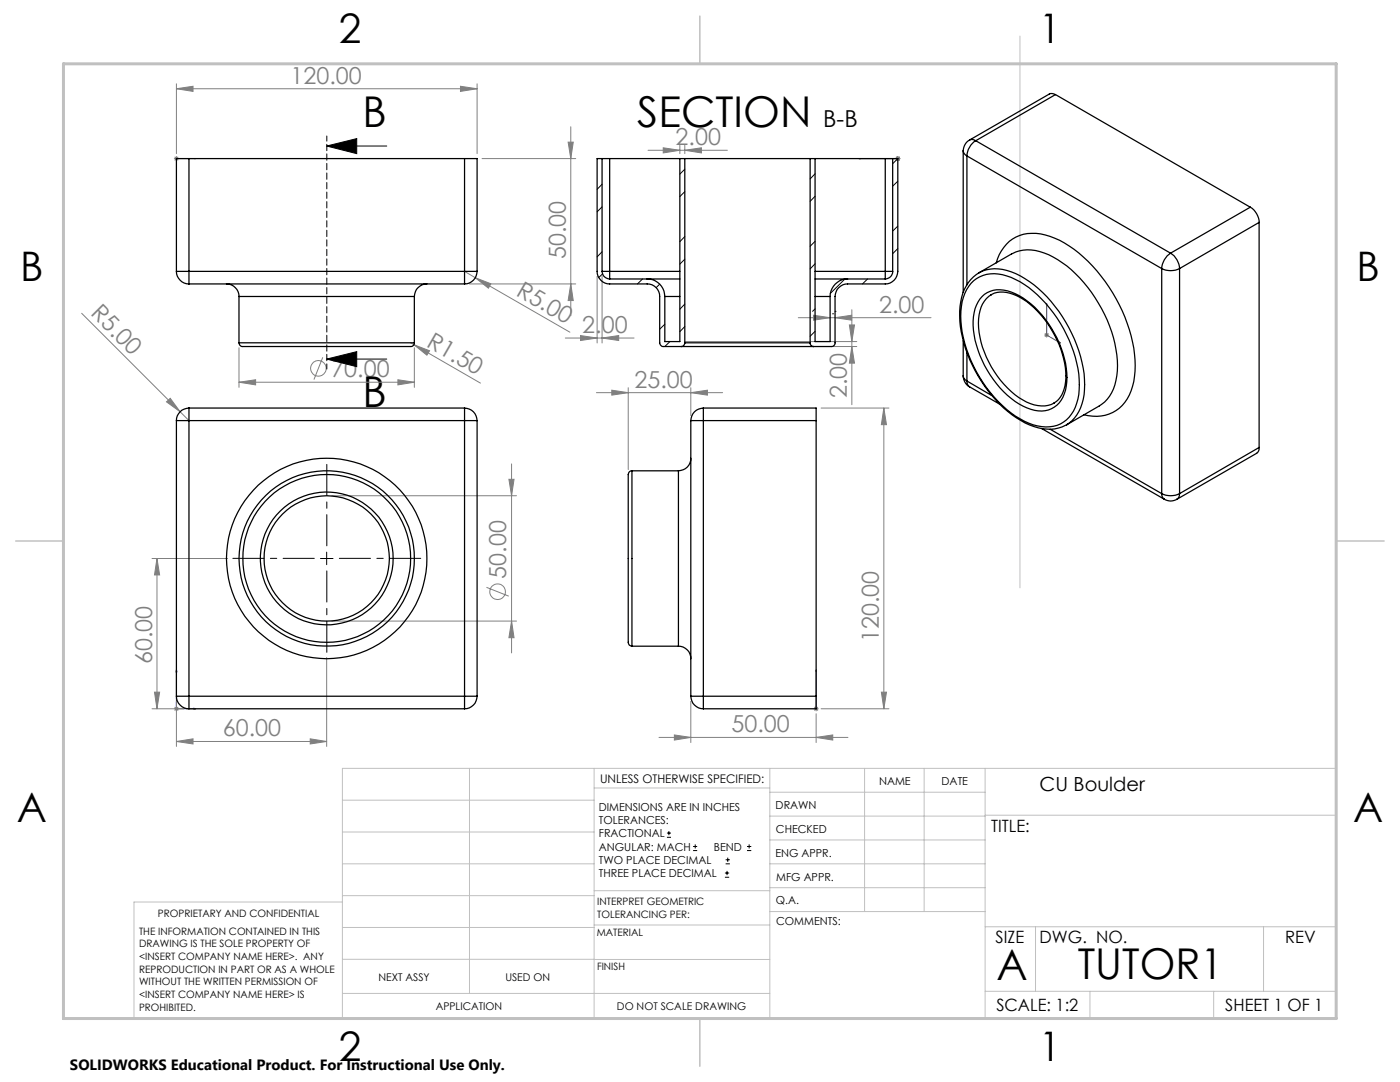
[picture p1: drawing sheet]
<svg xmlns="http://www.w3.org/2000/svg" width="279mm" height="216mm" viewBox="0 0 279 216" stroke-linecap="round" stroke-linejoin="round" font-family="sans-serif">
<g fill="none" stroke="#808080" stroke-width=".2">
<path d="M35.2 17.7l3.3-.5v1zM35.2 16.7v14M35.2 17.7h60M91.9 17.2l3.3 .5-3.3 .5zM95.2 16.7v14M34.7 31.6h1M34.9 31.3l.7 .7M35.2 31.2v.9M35.6 31.3l-.7 .7M96.2 31.6h18.7M113.4 28.4h1l-.5 3.2zM113.9 25.3v37.7"/>
<path d="M129.3 30h15.9M132.4 29.5l3.3 .5-3.3 .5zM135.7 29v1.7M136.7 30l3.3-.5v1zM136.7 29v1.7M178.7 31.6h1M178.8 31.3l.7 .7M179.2 31.2v.9M179.5 31.3l-.7 .7M92.7 54.2l2.2 1.2M93.7 56.7h21.2M94.9 55.4l3.1 1.2-.5 .9z"/>
<path d="M94.9 55.4l18.8 10.9M113.9 56.7l.5 3.3h-1zM119.2 55.1v13.3M120.2 55.1v13.3M16.3 62.5l21.4 21.4M47.7 76.3l3.3-.5v1zM47.7 69.4v7.9M47.7 76.3h35M64.4 71.3l-1.7 4.4M79.4 75.8l3.3 .5-3.3 .5zM82 68.4l13.9 8M82.6 68.8l3.1 1.2-.5 .9z"/>
<path d="M82.7 69.4v7.9M112.8 67.5h13.7M115.9 67l3.3 .5-3.3 .4zM119 78.4h25.2M120.2 67.5l3.3-.5v.9zM122.1 77.9l3.3 .5-3.3 .4zM125.4 77.4v16.3M136.7 68.2h34.3M136.9 69.1h34.1M137.9 78.4l3.3-.5v.9zM137.9 77.4v5.5M159.3 63.4h26.5"/>
<path d="M162.3 62.9l3.4 .5-3.4 .5zM166.7 63.4l3.3-.5v1zM169.5 64.8h1l-.5 3.4zM170 69.1l.5 3.4h-1zM170 61.8v19M208.4 66.9h1M208.5 66.5l.7 .7M208.9 66.4v.9M209.2 66.5l-.7 .7M33.2 80.2l.8-.7 1.9 2.7zM66.2 98.9h36.9M101.6 95.6h1l-.5 3.3z"/>
<path d="M102.1 92.6v37.7M163.9 81.4h13.5M176.4 81.4v60M176.4 81.4l.5 3.3h-1zM30.3 111.4h15.1M31.3 111.4l.6 3.3h-1.1zM31.3 111.4v30M97.1 117.2l4.4 1.8M30.8 138.1h1.1l-.6 3.3zM35.2 139.9v9M65.2 131.2v17.7M66.2 123.9h36.9"/>
<path d="M102.1 123.9l.5 3.3h-1zM137.9 139.9v8.3M175.9 138.1h1l-.5 3.3zM30.3 141.4h6.4M34.9 141.1l.7 .7M35.2 148l3.3-.6v1zM35.2 148h30M35.6 141.1l-.7 .7M61.9 147.4l3.3 .6-3.3 .4zM131.5 147.1h37.7M134.6 146.6l3.3 .5-3.3 .6zM162.4 141.4h1"/>
<path d="M162.5 141.1l.7 .7M162.9 147.1l3.3-.5v1.1zM162.9 142.4v5.8M162.9 140.9v1M163.2 141.1l-.7 .7M163.9 141.4h13.5"/>
<circle cx="63.5" cy="73.5" r="1.55"/>
<circle cx="99.3" cy="118.1" r="1.55"/>
</g>
<g fill="none" stroke="#000" stroke-width=".2">
<path d="M65.2 29.1l6-1.4v3zM65.2 29.1h12M65.2 71.6l6-1.4v3zM65.2 71.6h12M64 111.4h2.5M65.2 110.2v2.5M133.1 167.1h.8M133.1 166.2h.8M133.5 165.8v.9M138.3 169.7h.8M138.3 168.9h.8M138.7 168.5v.8"/>
<path d="M144.7 175h.8M144.7 174.2h.8M144.8 172.4h.9M144.8 171.6h.9M145.1 173.8v.8M145.2 171.1v.9M149.1 169.7h.8M149.1 168.9h.8M149.5 168.5v.8"/>
</g>
<g fill="none" stroke="#00f" stroke-width=".2">
<path d="M35.1 31.6h.2zM35.2 31.6h.1M35.2 31.6h3.9M39.1 31.6h-.4h.4M171.4 31.6h7.8M171.4 31.6h.4h-.4M179.1 31.6h.2zM179.2 31.6h.1M208.9 60.5v6.4l2.7 1.5M208.9 60.5l.1 .4-.2-.1zM211.3 68.2l.3 .2h-.3zM35.2 133.7l.1 .4h-.2z"/>
<path d="M35.2 133.7v7.7h3.9M162.9 133.7v.4v-.4M162.9 133.7v7.7M38.7 141.3l.4 .1-.4 .1zM162.9 141.3v.2zM162.9 141.4h.1"/>
</g>
<path d="M62.7 111.4h-16.2M65.2 108.9v-16.2M65.2 113.9v16.3M67.7 111.4h16.3" fill="none" stroke="#000" stroke-width=".2" stroke-dasharray="15.2 1.3 1.3 1.3" stroke-dashoffset="9"/>
<path d="M65.2 27.1v46.5" fill="none" stroke="#000" stroke-width=".2" stroke-dasharray="1.3 .6" stroke-dashoffset=".2"/>
<g fill="none" stroke="#c0c0c0" stroke-width=".2">
<path d="M203.6 7.2v110.1M68.3 159.7h50.3M93.7 153.3v44.9M118.6 153.3v49.9M118.6 157.2h35M153.6 153.3v49.9M153.6 158.1h43M172.5 153.3v28.6M184.4 153.3v28.6M196.6 153.3v49.9M68.3 180h-41.6v23.2h240v-49.9h-198.4v49.9M68.3 166h50.3"/>
<path d="M68.3 178.7h50.3M68.3 172.4h50.3M118.6 177.7h35M153.6 162.8h43M153.6 177.1h43M153.6 172.4h43M153.6 167.6h43M196.6 162.7h70.1M68.3 198.2h85.3M68.3 191.4l85.3 .1M68.3 185.1h50.3M118.6 184.6h35"/>
<path d="M153.6 181.9h43M196.6 184.9h70.1M196.6 197.8h70.1M206.7 184.9v12.9M217.5 197.8v5.4M242.2 197.8v5.4M252.2 184.9v12.9"/>
</g>
<path d="M139.7 3.2v9.5M3.1 107.9h9.6M266.7 107.9h9.5M139.7 203.2v9.6" fill="none" stroke="#c0c0c0" stroke-width=".3"/>
<path d="M12.7 12.7h254v190.5h-254z" fill="none" stroke="#c0c0c0" stroke-width=".6"/>
<path d="M65.2 29.1l6-1.4v3zM65.2 71.6l6-1.4v3z" fill="#000"/>
<g fill="#00f">
<path d="M38.7 141.3l.4 .1-.4 .1zM35.2 133.7l.1 .4h-.2z"/>
<path d="M162.9 141.3v.2zM162.9 133.7v.4z"/>
<path d="M38.7 31.6h.4zM35.1 31.6h.2z"/>
<path d="M211.3 68.2l.3 .2h-.3zM208.9 60.5l.1 .4-.2-.1zM179.1 31.6h.2zM171.4 31.6h.4zM179.1 31.6h.2zM171.4 31.6h.4z"/>
</g>
<g fill="#808080">
<path d="M33.2 80.2l.8-.7 1.9 2.7z"/>
<path d="M82.6 68.8l3.1 1.2-.5 .9z"/>
<path d="M94.9 55.4l3.1 1.2-.5 .9z"/>
<path d="M61.9 147.4l3.3 .6-3.3 .4zM35.2 148l3.3-.6v1zM91.9 17.2l3.3 .5-3.3 .5zM35.2 17.7l3.3-.5v1z"/>
<path d="M134.6 146.6l3.3 .5-3.3 .6zM162.9 147.1l3.3-.5v1.1zM122.1 77.9l3.3 .5-3.3 .4zM137.9 78.4l3.3-.5v.9zM47.7 76.3l3.3-.5v1zM79.4 75.8l3.3 .5-3.3 .5z"/>
<path d="M132.4 29.5l3.3 .5-3.3 .5zM136.7 30l3.3-.5v1z"/>
<path d="M120.2 67.5l3.3-.5v.9zM115.9 67l3.3 .5-3.3 .4zM166.7 63.4l3.3-.5v1zM162.3 62.9l3.4 .5-3.4 .5z"/>
<path d="M175.9 138.1h1l-.5 3.3zM176.4 81.4l.5 3.3h-1zM113.9 56.7l.5 3.3h-1zM113.4 28.4h1l-.5 3.2z"/>
<path d="M31.3 111.4l.6 3.3h-1.1zM30.8 138.1h1.1l-.6 3.3zM101.6 95.6h1l-.5 3.3zM102.1 123.9l.5 3.3h-1z"/>
<path d="M169.5 64.8h1l-.5 3.4zM170 69.1l.5 3.4h-1z"/>
</g>
<g fill="none" stroke="#000" stroke-width=".25">
<path d="M210.6 18.9a1.31 1.31 0 0 0-1.2-.1l-15.9 9.1M210.6 18.9l-15.9 9.2M210.6 18.9l38.9 22.4M37.7 31.6h-2.5v22.6M37.7 31.6v22.6M37.7 31.6h55M92.7 31.6h2.5v22.6M92.7 31.6v22.6M120.2 31.6h-1v22.6a2.53 2.53 0 0 0 2.5 2.5h7.5a2.47 2.47 0 0 1 2.5 2.5v9.2a.78 .78 0 0 0 .7 .7h3.5M120.2 31.6h1.5M120.2 31.6v22.6M121.7 31.6h15"/>
<path d="M121.7 31.6v22.6M135.7 31.6v36.6h-3v-9M136.7 31.6h25M136.7 31.6v36.8M161.7 31.6h15M161.7 31.6v36.8M162.7 31.6v36.6h3v-9M176.7 31.6h1.5M176.7 31.6v22.6M178.2 31.6h1v22.6a2.53 2.53 0 0 1-2.5 2.5h-7.5a2.53 2.53 0 0 0-2.5 2.5v9.2a.72 .72 0 0 1-.8 .7h-3.5M178.2 31.6v22.6M192.2 30.1a1.32 1.32 0 0 0 .8 1"/>
<path d="M192.2 30.1v28.2M193 31.1l38.8 22.5M193 31.1v25.7M193.5 27.9a2.57 2.57 0 0 0-1.3 2.2M193.5 27.9a1.21 1.21 0 0 1 1.2 .2M194.7 28.1a3.9 3.9 0 0 0-1.7 3M194.7 28.1l38.9 22.4M35.2 54.2h2.5M35.2 54.2a2.53 2.53 0 0 0 2.5 2.5M37.7 54.2v2.5M37.7 54.2h55M37.7 56.7h55"/>
<path d="M45.2 56.7a2.53 2.53 0 0 1 2.5 2.5M47.7 59.2h35M47.7 59.2v9.2M82.7 59.2v9.2M85.2 56.7a2.53 2.53 0 0 0-2.5 2.5M92.7 54.2h2.5M92.7 54.2v2.5M95.2 54.2a2.53 2.53 0 0 1-2.5 2.5M120.2 54.2a1.57 1.57 0 0 0 1.5 1.5M120.2 54.2h1.5M121.7 54.2v1.5M121.7 54.2h14"/>
<path d="M121.7 55.7h7.5M129.2 55.7a3.5 3.5 0 0 1 3.5 3.5M129.2 55.7h6.5M132.7 59.2h3M162.7 55.7h6.5M162.7 59.2h3M162.7 54.2h14M169.2 55.7a3.5 3.5 0 0 0-3.5 3.5M169.2 55.7h7.5M176.7 54.2v1.5M176.7 54.2h1.5M178.2 54.2a1.51 1.51 0 0 1-1.5 1.5"/>
<path d="M193.8 56.6a6.4 6.4 0 0 1 7.1-1.5 20.7 20.7 0 0 1 10.1 8.4 23.6 23.6 0 0 1 4.3 15.2 7 7 0 0 1-5 6.4 10.2 10.2 0 0 1-7.6-2.1 26.4 26.4 0 0 1-11-19.9 9.8 9.8 0 0 1 2.1-6.5zM195.4 54.4a8.7 8.7 0 0 0-3.9 7.7 26.7 26.7 0 0 0 8.8 19.3 14.2 14.2 0 0 0 9.4 4.3 7.5 7.5 0 0 0 3.3-1M195.4 54.4l6.5-3.7a8 8 0 0 1 7.4 .1 25.5 25.5 0 0 1 11.7 13.1 19.9 19.9 0 0 1 1.5 12.9 7.2 7.2 0 0 1-3.1 4.2l-6.5 3.8a8.7 8.7 0 0 0 3.6-8 27.3 27.3 0 0 0-12-21.2 9.1 9.1 0 0 0-9-1.2zM196 59.2a5.5 5.5 0 0 1 6.6-.6 20.3 20.3 0 0 1 10.1 13.9 9.7 9.7 0 0 1-1.3 7.9 5.3 5.3 0 0 1-6.5 1 19.2 19.2 0 0 1-9.7-11.5 12.7 12.7 0 0 1-.3-9zM197.8 58.8a5.7 5.7 0 0 1 5.8 .5 20 20 0 0 1 9.1 16.1 5.5 5.5 0 0 1-2.3 5M197.8 58.8a5.7 5.7 0 0 0-2.5 4.8 19.1 19.1 0 0 0 9.6 16.6 5.9 5.9 0 0 0 5.5 .2M197.8 58.8h.1M198.8 52.5a7.5 7.5 0 0 1 9.8-5.6 22 22 0 0 1 11.1 8.2 30.5 30.5 0 0 1 6.9 17.9 10.8 10.8 0 0 1-3.2 8.5 7.6 7.6 0 0 1-7.1 1.3M231.8 53.6a4 4 0 0 0 3.6 0M231.8 53.6v44.9M233.6 50.5a3.9 3.9 0 0 0-1.8 3.1M233.6 50.5a3.9 3.9 0 0 1 1.8 3.1"/>
<path d="M235.4 53.6v44.9M249.5 41.3a3.7 3.7 0 0 1 1.8 3.1M249.5 41.3l-15.9 9.2M251.3 44.4l-15.9 9.2M251.3 44.4v44.9M47.7 68.4a.86 .86 0 0 0 1.2 .7h32.6a.85 .85 0 0 0 1.2-.7M47.7 68.4h35M135.9 69.1h26.5M136.7 68.4a.72 .72 0 0 1-.8 .7M136.7 68.4h25M161.7 68.4a.72 .72 0 0 0 .7 .7M192.2 75a2.57 2.57 0 0 0 1.3 2.2"/>
<path d="M192.2 75a1.32 1.32 0 0 0 .8 1M192.2 68v7M193 76a1.32 1.32 0 0 0 .5 1.2M193 76l4.9 2.9M193 70.3v5.7M193.5 77.2l6.1 3.5M35.2 83.9h2.5M35.2 83.9v55M37.7 81.4v2.5M37.7 81.4a2.53 2.53 0 0 0-2.5 2.5M37.7 83.9v55M37.7 83.9h55"/>
<path d="M37.7 81.4h55M92.7 83.9h2.5M92.7 81.4v2.5M92.7 81.4a2.53 2.53 0 0 1 2.5 2.5M92.7 83.9v55M95.2 83.9v55M126.1 93.9a1.06 1.06 0 0 0-.7 1.5v32.4a.9 .9 0 0 0 .7 1.1M126.1 93.9v35M126.1 93.9h9.3M135.4 93.9v35M137.9 91.4a2.47 2.47 0 0 1-2.5 2.5M137.9 83.9h2.5"/>
<path d="M137.9 83.9v55M140.4 81.4v2.5M140.4 81.4h22.5v2.5M140.4 81.4a2.53 2.53 0 0 0-2.5 2.5M140.4 83.9h22.5M140.4 83.9v55M162.9 83.9v55M207.9 85.5l24.5 14.1M209.6 85.7l22.2 12.8M231.8 98.5a4 4 0 0 0 3.6 0M231.8 98.5a1.2 1.2 0 0 0 .6 1.1M232.4 99.6a2.4 2.4 0 0 0 2.5 0"/>
<path d="M235.4 98.5a1.2 1.2 0 0 1-.5 1.1M251.3 89.3a1.2 1.2 0 0 1-.5 1.2l-15.9 9.1M251.3 89.3l-15.9 9.2M35.2 138.9h2.5M35.2 138.9a2.53 2.53 0 0 0 2.5 2.5M37.7 138.9v2.5M37.7 138.9h55M92.7 138.9h2.5M92.7 138.9v2.5M95.2 138.9a2.53 2.53 0 0 1-2.5 2.5M126.1 128.9h9.3M135.4 128.9a2.47 2.47 0 0 1 2.5 2.5"/>
<path d="M137.9 138.9h2.5M137.9 138.9a2.53 2.53 0 0 0 2.5 2.5M140.4 138.9v2.5M140.4 138.9h22.5M162.9 138.9v2.5h-22.5M37.7 141.4h55"/>
<circle cx="65.2" cy="111.4" r="17.5"/>
<circle cx="65.2" cy="111.4" r="20"/>
<circle cx="65.2" cy="111.4" r="16.7"/>
<circle cx="65.2" cy="111.4" r="13.3"/>
<circle cx="65.2" cy="111.4" r="12.5"/>
</g>
<g fill="none" stroke="#000" stroke-width=".2">
<path d="M120.2 36.8l-1 1M136.7 33.8l-1 .9M136.7 38.2l-1 1M162.7 34.7l-1 1M162.7 39.2l-1 1M179.2 31.6l-1 1.1M179.2 36.2l-1 .9M120.2 50.2l-1 1.1M120.2 41.3l-1 1M120.3 54.6l-.8 .8M128.2 55.7l-1 1M131.7 56.7l-.7 .7"/>
<path d="M136.7 47.2l-1 1M136.7 51.7l-1 1M162.7 48.2l-1 .9M162.7 52.6l-1 1.1M168.6 55.7l-2.9 2.9M173.1 55.7l-1 1M179.2 45.1l-1 1M179.2 49.6l-1 1M132.7 64.7l-1 1M133.7 68.2l-1 .9M136.7 60.7l-1 1M136.7 65.2l-1 1"/>
<path d="M162.7 61.6l-.5 .5M162.7 66.1l-1 1M166.2 62.6h.1M166.7 62.1h.1"/>
</g>
<g font-size="8.5">
<text x="72.4" y="25.3">B</text>
<text x="127.2" y="25.4">SECTION</text>
<text x="72.4" y="81.3">B</text>
<text x="198.9" y="195.5">A</text>
<text x="215.1" y="195.4">TUTOR1</text>
</g>
<g font-size="8.1">
<text x="67.6" y="8.5">2</text>
<text x="207.3" y="8.5">1</text>
<text x="4" y="56.1">B</text>
<text x="270.7" y="56.1">B</text>
<text x="3.3" y="164.1">A</text>
<text x="270" y="164.1">A</text>
<text x="67.6" y="211.7">2</text>
<text x="207.3" y="211.7">1</text>
</g>
<g font-size="4.7" fill="#808080">
<text x="58" y="16.7">120.00</text>
<text x="134.8" y="29">2.00</text>
<text x="112.9" y="51.7" transform="rotate(-90 112.9 51.7)">50.00</text>
<text x="102.8" y="58.8" transform="rotate(30 102.8 58.8)">R5.00</text>
<text x="17.9" y="62.7" transform="rotate(45 17.9 62.7)">R5.00</text>
<text x="175.5" y="62.4">2.00</text>
<text x="84.9" y="69.1" transform="rotate(30 84.9 69.1)">R1.50</text>
<text x="116.2" y="66.4">2.00</text>
<text x="66.1" y="75.2">70.00</text>
<text x="126.6" y="77.3">25.00</text>
<text x="169" y="79.4" transform="rotate(-90 169 79.4)">2.00</text>
<text x="101" y="115.5" transform="rotate(-90 101 115.5)">50.00</text>
<text x="175.4" y="128.1" transform="rotate(-90 175.4 128.1)">120.00</text>
<text x="30.3" y="132.5" transform="rotate(-90 30.3 132.5)">60.00</text>
<text x="44.5" y="146.9">60.00</text>
<text x="146" y="146.1">50.00</text>
</g>
<text font-size="4.7" x="164.3" y="25.4">B-B</text>
<text font-size="3.9" x="207.5" y="157.8">CU Boulder</text>
<g font-size="3.4">
<text x="197.8" y="166">TITLE:</text>
<text x="198.7" y="188.1">SIZE</text>
<text x="207.5" y="188.1">DWG. NO.</text>
<text x="256.5" y="188.2">REV</text>
<text x="198.8" y="201.7">SCALE: 1:2</text>
<text x="244.5" y="201.7">SHEET 1 OF 1</text>
</g>
<text font-size="3" x="14" y="213.5">SOLIDWORKS Educational Product. For Instructional Use Only.</text>
<text font-size="2.4" x="119.8" y="156.2">UNLESS OTHERWISE SPECIFIED:</text>
<g font-size="2.2">
<text x="119.5" y="161.8">DIMENSIONS ARE IN INCHES</text>
<text x="154.8" y="161.4">DRAWN</text>
<text x="175.4" y="156.6">NAME</text>
<text x="187.9" y="156.7">DATE</text>
<text x="119.5" y="164.4">TOLERANCES:</text>
<text x="119.5" y="167.1">FRACTIONAL</text>
<text x="154.9" y="166.3">CHECKED</text>
<text x="119.5" y="169.7">ANGULAR: MACH</text>
<text x="119.5" y="172.4">TWO PLACE DECIMAL</text>
<text x="142.5" y="169.7">BEND</text>
<text x="154.8" y="170.9">ENG APPR.</text>
<text x="119.5" y="175">THREE PLACE DECIMAL</text>
<text x="154.9" y="175.7">MFG APPR.</text>
<text x="154.9" y="180.4">Q.A.</text>
<text x="154.9" y="184.6">COMMENTS:</text>
</g>
<g font-size="2.1">
<text x="75.5" y="195.7">NEXT ASSY</text>
<text x="100.9" y="195.7">USED ON</text>
<text x="86.9" y="201.5">APPLICATION</text>
<text x="123.1" y="201.6">DO NOT SCALE DRAWING</text>
</g>
<g font-size="2">
<text x="31.5" y="182.9">PROPRIETARY AND CONFIDENTIAL</text>
<text x="119.2" y="180.6">INTERPRET GEOMETRIC</text>
<text x="119.2" y="183.1">TOLERANCING PER:</text>
<text x="27.8" y="186.5">THE INFORMATION CONTAINED IN THIS</text>
<text x="27.8" y="189">DRAWING IS THE SOLE PROPERTY OF</text>
<text x="27.8" y="191.6">&lt;INSERT COMPANY NAME HERE&gt;. ANY</text>
<text x="119.1" y="186.7">MATERIAL</text>
<text x="27.8" y="194.1">REPRODUCTION IN PART OR AS A WHOLE</text>
<text x="27.8" y="196.6">WITHOUT THE WRITTEN PERMISSION OF</text>
<text x="119.1" y="193.5">FINISH</text>
<text x="27.8" y="199.1">&lt;INSERT COMPANY NAME HERE&gt; IS</text>
<text x="27.8" y="201.7">PROHIBITED.</text>
</g>
</svg>
